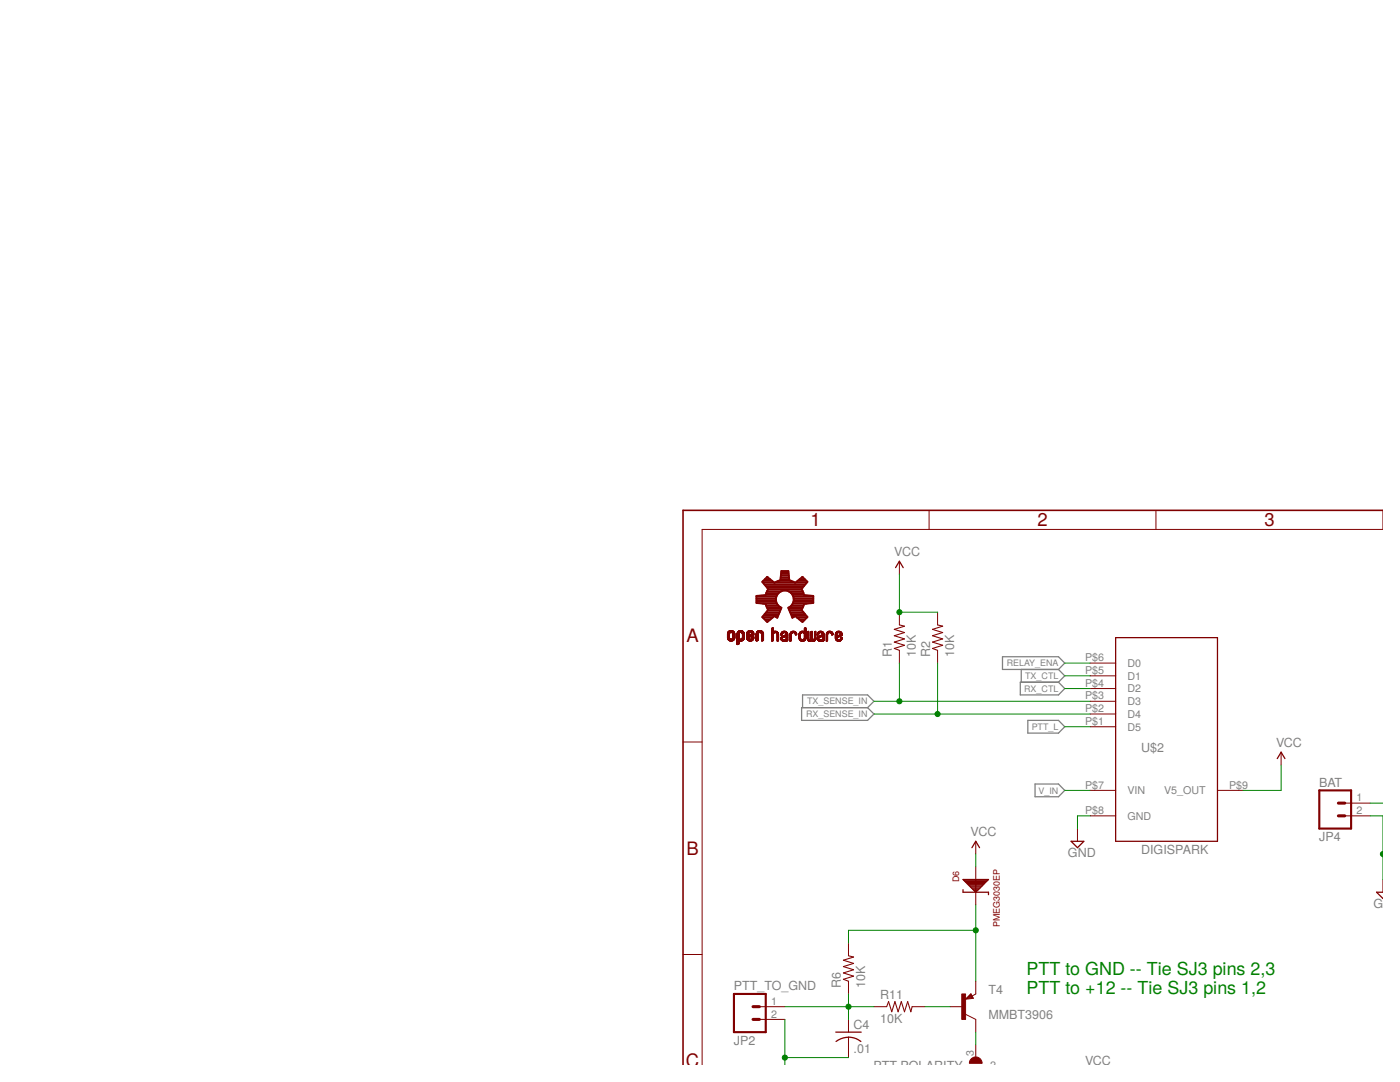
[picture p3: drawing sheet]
<svg xmlns="http://www.w3.org/2000/svg" width="279mm" height="216mm" viewBox="0 0 279 216" stroke-linecap="round" stroke-linejoin="round" font-family="sans-serif">
<path d="M200.1 131h11.1l1.3 1.3-1.3 1.3h-11.1zM203.6 136.1h7.6l1.3 1.3-1.3 1.3h-7.6zM203.8 133.6v2.5M211.2 133.6l1.3 1.3-1.3 1.2M160 141.2h13.1l1.3 1.3-1.3 1.2h-13.1zM160.2 141.2v-2.5h12.9l1.3 1.2-1.3 1.3M205.1 143.7h6.1l1.3 1.3-1.3 1.3h-6.1zM206.6 156.4h4.6l1.3 1.3-1.3 1.3h-4.6z" fill="none" stroke="#808080" stroke-width=".25"/>
<path d="M263.3 157.7h6.3v7.6h-6.3zM146.5 198.3h6.3v7.7h-6.3z" fill="none" stroke="#800000" stroke-width=".42"/>
<path d="M267.1 162.8h1.3M267.1 160.3h1.3M150.3 203.4h1.3M150.3 200.9h1.3" fill="none" stroke="#800000" stroke-width=".61"/>
<g fill="none" stroke="#800000" stroke-width=".2">
<path d="M179.5 112v2.5M185.4 101.8v3.8M230.7 101.8v3.8M276 105.6h-135.9v106.9M145.2 127.3h.4M145.2 127.2h.4M145.2 127.1h.4M145.2 127h.4M145.2 126.9h.4M145.2 126.8h.4M145.2 126.7h.4M145.2 126.6h.4"/>
<path d="M145.2 126.5h.4M145.2 126.4h.4M145.2 127.5h.6M145.2 127.4h.5M145.2 127.4h.4M145.2 126.3h.4M145.2 127.5h1.4M145.2 126.2h1.4M145.3 127.6h1.2M145.3 126.2h1.2M145.3 127.7h1.2M145.3 126.1h1.2"/>
<path d="M145.4 127.7h1.1M145.4 126h1.1M145.4 127.8h1M145.4 126h1M145.5 127.8h.8M145.5 125.9h.8M145.6 127.9h.7M145.7 127.9h.4M145.7 125.8h.4M145.7 126.3h-.5M145.8 126.2h-.6M146 126.2h.6"/>
<path d="M146.1 127.5h.5M146.1 126.3h.5M146.2 126.3h.4M146.2 127.4h.4M146.2 126.4h.4M146.2 127.3h.4M146.2 127.2h.4M146.2 127.1h.4M146.2 127h.4M146.2 126.9h.4M146.2 126.8h.4M146.2 126.7h.4"/>
<path d="M146.2 126.6h.4M146.2 126.5h.4M146.6 127.4h-.5M146.6 127.3h-.4M147.1 128.6h.2M147.1 128.5h.4M147.1 128.4h.4M147.1 128.3h.4M147.1 128.2h.4M147.1 128.1h.4M147.1 128h.4M147.1 127.5h1.4"/>
<path d="M147.1 127.5h.6M147.1 127.4h.5M147.1 127.4h.4M147.1 127.3h.4M147.1 127.2h.4M147.1 127.1h.4M147.1 127h.4M147.1 126.9h.4M147.1 126.8h.4M147.1 126.7h.4M147.1 126.6h.4M147.1 126.5h.4"/>
<path d="M147.1 126.4h.4M147.1 128.6h.1M147.1 126.3h.5M147.2 126.2h1.2M147.2 126.1h1.2M147.3 126h1.1M147.3 126h1M147.4 125.9h.9M147.4 125.9h.8M147.5 128.5h-.4M147.5 127.9h-.4M147.5 126.4h-.4"/>
<path d="M147.6 127.9h.4M147.6 125.8h.4M147.7 126.3h-.6M147.7 126.2h-.5M147.9 126.2h.6M148 127.5h.5M148 126.3h.5M148.1 126.3h.4M148.1 127.4h.4M148.1 126.4h.4M148.1 127.3h.4M148.1 127.9h-1"/>
<path d="M148.1 126.5h.4M148.2 127.2h.3M148.2 127.1h.3M148.2 127h.3M148.2 126.9h.3M148.2 126.8h.3M148.2 126.7h.3M148.2 126.6h.3M148.3 127.8h-1.2M148.3 127.7h-1.2M148.4 127.7h-1.3M148.4 127.6h-1.3"/>
<path d="M148.5 127.6h-1.4M148.5 126.2h-1.3M148.5 127.4h-.4M149 127.4h.5M149 127.4h.4M149 127.3h.4M149 127.2h.5M149 126.7h.4M149 126.6h.4M149 126.5h.4M149 126.4h.4M149 127.5h.6"/>
<path d="M149.1 127.5l1.3 .1M149.1 127.6h1.2M149.1 126.1l1.3 .1M149.1 127.7h1.2M149.1 126.1h1.2M149.2 126h1.1M149.2 127.7h1M149.2 127.8h1M149.3 126h.9M149.3 127.8h.9M149.3 125.9h.9M149.4 125.9h.7"/>
<path d="M149.4 126.6h-.4M149.4 127.9h.7M149.4 126.5h-.4M149.4 126.4h-.4M149.5 126.7h.9M149.5 126.3h-.5M149.5 127.9h.4M149.5 127.2h-.5M149.5 125.8h.4M149.6 126.3h-.6M149.6 126.2h-.5M149.6 126.7h.8"/>
<path d="M149.7 127.1h-.7M149.7 126.6h.7M149.8 126.6h.6M149.8 126.2h.6M149.9 127h-.9M149.9 127.5h.5M149.9 126.3h.5M150 127.4h.4M150 126.5h.4M150 126.3h.4M150 127h-1M150 126.4h.4"/>
<path d="M150 127.3h.4M150.1 127.3h.3M150.1 127.2h.3M150.1 127.1h.3M150.1 126.9h-1.1M150.2 126.9h-1.2M150.2 127.1h.2M150.3 127h.1M150.3 126.8l-1.3 .1M150.4 126.2h-1.3M150.4 126.8h-1.4M150.9 127.7h.4"/>
<path d="M150.9 127.6h.4M150.9 127.5h.4M150.9 127.4h.4M150.9 127.3h.4M150.9 127.2h.4M150.9 127.1h.4M150.9 127h.4M150.9 126.9h.4M150.9 126.8h.4M150.9 126.7h.4M150.9 126.6h.4M150.9 126.5h.4"/>
<path d="M150.9 127.9h.3M150.9 127.9h.1M151 126.2h1.3M151 126.1h1.2M151.1 126h1.1M151.2 126h.9M151.2 125.9h.9M151.3 127.8h-.4M151.3 125.9h.7M151.3 126.4h-.4M151.4 126.4h-.5M151.4 126.3h-.5"/>
<path d="M151.4 125.8h.4M151.5 126.3h-.6M151.5 126.2h-.5M151.8 126.2h.5M151.8 126.3h.5M151.9 126.3h.5M151.9 126.4h.5M152 126.4h.4M152 127.8h.4M152 127.7h.4M152 127.6h.4M152 127.5h.4"/>
<path d="M152 127.4h.4M152 127.3h.4M152 127.2h.4M152 127.1h.4M152 127h.4M152 126.9h.4M152 126.8h.4M152 126.7h.4M152 126.6h.4M152 126.5h.4M152 127.9h.1M152.2 127.9h-.2"/>
<path d="M152.3 127.8h-.3M154 127.8h.3M154 127.7h.3M154 127.6h.3M154 127.5h.3M154 127.4h.3M154 127.3h.3M154 127.2h.3M154 127.1h.3M154 127h.3M154 126.9h.3M154 126.8h.3"/>
<path d="M154 126.7h.3M154 126.6h.3M154 126.5h.3M154 126.4h.4M154 126.2h1.2M154 126.1l1.2 .1M154 126.1h1.1M154 126h1.1M154 126h.3M154 125.9h.3M154 125.8h.3M154 125.7h.3"/>
<path d="M154 125.6h.3M154 125.5h.3M154 125.4h.3M154.1 125.3h.2M154.2 125.3h.1M154.2 127.9h-.2M154.3 127.9h-.3M154.3 127.8h-.3M154.3 126.6h-.3M154.4 126.4h-.4M154.5 126.3h-.5M154.5 126h.5"/>
<path d="M154.6 126.3h-.6M154.7 125.9h.1M154.8 126.3h.5M154.9 126.3h.4M155 126.4h.3M155 126.4h.4M155.1 126.5h.3M155.1 127.8h.3M155.1 127.7h.3M155.1 127.6h.3M155.1 127.5h.3M155.1 127.4h.3"/>
<path d="M155.1 127.3h.3M155.1 127.2h.3M155.1 127.1h.3M155.1 127h.3M155.1 126.9h.3M155.1 126.8h.3M155.1 126.7h.3M155.1 126.6h.3M155.1 128h.1M155.3 127.9h-.2M155.3 126.2h-1.3M155.4 127.8h-.3"/>
<path d="M155.8 127.5l.4 .1M155.8 127.5h.3M155.8 127.4h.3M155.8 126.7h.2M155.8 126.7h.3M155.8 126.6h.3M155.9 127.6h.3M155.9 126.5h.2M155.9 127.7h.8M155.9 127.6h.4M155.9 126.5h.3M156 127.8h.7"/>
<path d="M156 126.2h1.1M156 126.2h1M156.1 127.9h.6M156.1 126.1h.9M156.1 126.6h-.3M156.1 127.4h-.3M156.1 126h.8M156.2 127.9h.5M156.2 127.3h-.4M156.2 126.4h-.3M156.2 127.3h-.3M156.2 126.9h1"/>
<path d="M156.3 128h.4M156.3 126.9h.9M156.3 126.3h-.4M156.3 126h.5M156.3 127.2h-.4M156.4 127.2h-.5M156.4 126.9h.8M156.4 128h.1M156.4 126.3h-.5M156.5 125.9h.1M156.5 126.8h.7M156.6 127.1h-.7"/>
<path d="M156.6 126.3h.5M156.6 127.1h-.6M156.7 126.7h.5M156.8 126.3h.3M156.8 127h-.8M156.8 126.4h.4M156.8 126.7h.4M156.9 126.6h.3M156.9 127h.3M156.9 126.5h.3M156.9 127.8h.3M156.9 127.7h.3"/>
<path d="M156.9 127.6h.3M156.9 127.5h.3M156.9 127.4h.3M156.9 127.3h.3M156.9 127.2h.3M156.9 127.1h.3M157.1 127.9h-.2M157.2 127.9h-.3M157.2 127h-1.1M157.6 127.8h.3M157.6 127.7h.3M157.6 127.6h.3"/>
<path d="M157.6 127.5h.3M157.6 127.4h.3M157.6 127.3h.3M157.6 127.2h.3M157.6 127.1h.3M157.6 127h.3M157.6 126.9h.3M157.6 126.8h.3M157.6 126.7h.3M157.6 126.6h.3M157.6 126.5h.4M157.7 128h.1"/>
<path d="M157.8 127.9h-.2M157.8 126.2h1.1M157.8 126.2h1M157.9 127.9h-.3M157.9 126.1h.9M157.9 127.8h-.3M157.9 126h.8M158 126.6h-.4M158 126.4h-.3M158.1 126.4h-.4M158.1 126h.5M158.1 126.3h-.4"/>
<path d="M158.2 126.3h-.5M158.3 125.9h.1M158.4 126.3h.5M158.6 126.3h.4M158.6 126.4h.4M158.7 126.4h.3M158.7 126.5h.3M158.7 126.6h.3M158.7 126.7h.2M158.9 126.2h-1.1M158.9 126.7h-.2M159.4 127.4h.3"/>
<path d="M159.4 127.3h.3M159.4 127.2h.3M159.4 127.1h.3M159.4 127h.3M159.4 126.9h.3M159.4 126.8h.3M159.4 126.7h.3M159.4 126.6h.3M159.5 127.4h.3M159.5 127.5l.4 .1M159.5 127.5h.3M159.5 126.5h.3"/>
<path d="M159.5 127.6h.4M159.5 127.6h.5M159.6 127.7h1.1M159.6 126.2h1.2M159.6 127.8h1M159.7 127.8h.9M159.7 126.1h1.1M159.8 127.9h.7M159.8 126.5h-.3M159.8 126h1M159.8 126.4h-.3M159.9 127.9h.5"/>
<path d="M159.9 126.4h-.4M159.9 126h.5M159.9 126.3h-.4M159.9 128h.4M160 126.3h-.5M160.1 128h.1M160.1 125.9h.1M160.2 126.3h.6M160.4 127.6h.4M160.4 126.3h.4M160.4 126.4h.4M160.5 127.5h.3"/>
<path d="M160.5 126.4h.3M160.5 127.4h.3M160.5 126.5h.3M160.5 127.3h.3M160.5 127.2h.3M160.5 127.1h.3M160.5 127h.3M160.5 126.9h.3M160.5 126.8h.3M160.5 126.7h.3M160.5 126.6h.3M160.5 126h.3"/>
<path d="M160.5 125.9h.3M160.5 125.8h.3M160.5 125.7h.3M160.5 125.6h.3M160.5 125.5h.3M160.5 125.4h.3M160.6 125.3h.2M160.7 125.3h.1M160.8 127.6h-.5M160.8 127.5l-.4 .1M160.8 126.2h-1.2M161.1 127.4h.3"/>
<path d="M161.1 127.3h.3M161.1 127.2h.3M161.1 127.1h.3M161.1 127h.3M161.1 126.9h.3M161.1 126.8h.3M161.1 126.7h.3M161.1 126.6h.3M161.1 126.5h.3M161.1 126.4h.3M161.1 126.3h.3M161.1 126.2h.3"/>
<path d="M161.1 126.1h.3M161.1 127.6h.4M161.1 127.5l.3 .1M161.1 127.5h.3M161.1 127.7h1.7M161.1 126h.3M161.2 127.7h1.5M161.2 127.8h1.5M161.3 127.9h1.3M161.3 126h.1M161.4 127.9h.5M161.4 128h.4"/>
<path d="M161.6 128h.1M161.7 127.6h.5M161.8 127.6h.4M161.8 127.6h.3M161.8 127.5h.3M161.8 127.4h.3M161.8 127.3h.3M161.8 127.2h.3M161.8 127.1h.3M161.8 127h.3M161.8 126.9h.3M161.8 126.8h.3"/>
<path d="M161.8 126.7h.3M161.8 126.6h.3M161.8 126.5h.3M161.8 126.4h.3M161.8 126.3h.3M161.8 126.2h.3M161.8 126.1h.3M161.9 126h.2M162 126h.1M162.1 127.9h.5M162.1 128h.4M162.4 127.6h.4"/>
<path d="M162.5 127.6h.3M162.5 127.5h.3M162.5 127.4h.3M162.5 127.3h.3M162.5 127.2h.3M162.5 127.1h.3M162.5 127h.3M162.5 126.9h.3M162.5 126.8h.3M162.5 126.7h.3M162.5 126.6h.3M162.5 126.5h.3"/>
<path d="M162.5 126.4h.3M162.5 126.3h.3M162.5 126.2h.3M162.5 126.1h.3M162.6 126h.2M162.7 126h.1M162.7 127.8h-1.5M163.1 127.5l.3 .1M163.1 127.5h.3M163.1 127.4h.3M163.1 127.6h.3M163.1 126.5h.3"/>
<path d="M163.1 127.6h.4M163.1 127.7h.8M163.2 127.7h.8M163.2 127.1h.7M163.2 127.8h.8M163.2 126.2h1.1M163.3 127.8h.7M163.3 126.2h1M163.3 126.7h-.2M163.3 127.9h.7M163.3 126.1h.9M163.4 126.6h-.3"/>
<path d="M163.4 127.9h.6M163.4 127.3h-.3M163.4 126h.7M163.4 126.4h-.3M163.5 126.9h.9M163.5 127.3h-.4M163.5 126.4h-.4M163.5 128h.4M163.5 126h.5M163.5 126.3h-.3M163.6 127.2h-.5M163.6 126.9h.8"/>
<path d="M163.7 126.3h-.5M163.7 125.9h.1M163.8 126.8h.6M163.8 127.1h-.6M163.9 126.3h.5M163.9 126.7h.5M164 126.3h.4M164 127h-.7M164.1 126.4h.3M164.1 126.7h.3M164.1 126.6h.3M164.1 126.5h.3"/>
<path d="M164.1 127h.3M164.2 127.8h.2M164.2 127.7h.2M164.2 127.6h.2M164.2 127.5h.2M164.2 127.4h.2M164.2 127.3h.2M164.2 127.2h.2M164.2 127.1h.2M164.2 128h.1M164.3 127.9h-.1M164.4 127.9h-.2"/>
<path d="M164.4 127.8h-.2M164.4 127h-1.1M164.9 127.8h.3M164.9 127.7h.3M164.9 127.6h.3M164.9 127.5h.3M164.9 127.4h.3M164.9 127.3h.3M164.9 127.2h.3M164.9 127.1h.3M164.9 127h.3M164.9 126.9h.3"/>
<path d="M164.9 126.8h.3M164.9 126.7h.3M164.9 126.6h.3M164.9 126.5h.3M165 128h.1M165 127.9h-.1M165 126.2h1.1M165.1 126.2h1M165.1 126.1h.9M165.2 127.9h-.3M165.2 126.6h-.3M165.2 126.5h-.3"/>
<path d="M165.2 126h.8M165.3 126.4h-.4M165.3 126h.5M165.4 126.3h-.4M165.5 126.3h-.5M165.5 125.9h.2M165.7 126.3h.5M165.8 126.3h.4M165.9 126.4h.3M165.9 126.5h.4M166 126.7h.1M166.2 126.2h-1.2"/>
<path d="M166.2 126.7h-.2M166.2 126.6h-.2M166.3 126.6h-.3M166.7 127.4h.3M166.7 127.3h.3M166.7 126.9h1.1M166.7 126.9h.3M166.7 126.8h.3M166.7 126.7h.3M166.7 126.6h.3M166.7 127.5h.4M166.7 126.5h.3"/>
<path d="M166.7 126.4h.4M166.8 127.6h.4M166.8 127.7h1.2M166.9 127.7h1M166.9 126.2h1M166.9 127.8h1M166.9 127.8h.9M167 126.1h.8M167 127.9h.8M167 126h.8M167 126.5h-.3M167 127.3h-.3"/>
<path d="M167.1 127.9h.6M167.1 126.4h-.3M167.1 126h.5M167.2 127.2h-.5M167.2 126.3h-.4M167.2 128h.4M167.3 127.2h-.6M167.3 126.3h-.5M167.3 125.9h.1M167.4 128h.1M167.4 126.8h.7M167.4 127.1h-.7"/>
<path d="M167.5 126.3h.5M167.6 127h-.9M167.6 126.7h.5M167.6 126.3h.4M167.6 127.6h.4M167.7 126.6h.4M167.7 126.4h.3M167.7 126.4h.4M167.7 127h-1M167.7 127.4h.4M167.7 126.5h.4M167.8 126.6h.3"/>
<path d="M167.8 126.5h.3M167.8 127.4h.3M167.8 127.3h.3M167.8 127.2h.3M167.9 126.9h-.8M168 127.2h.1M168 126.2h-1.2M168 127.6h-.4M168 126.8l-.8 .1M168 127.5l-.3 .1M168.1 127.5h-.4M168.1 126.7h-.7"/>
<path d="M179.5 122.2v2.5M179.5 129.8v2.5M187.1 122.2v2.5M187.1 129.8v2.5M217.6 132.3h5.1M217.6 134.9h5.1M217.6 137.4h5.1M217.6 139.9h5.1M136.3 148.1h3.8M217.6 157.7h5.1M217.6 142.5h5.1M217.6 145h5.1"/>
<path d="M243 157.7h5.1M255.7 150.1v2.5M194.7 167.9v2.5M194.7 173v7.6M215 165.3v2.6M217.6 162.8h5.1M268.4 160.3h5.1M268.4 162.8h5.1M136.3 190.5h3.8M169.3 188.2v2.5M169.3 195.8v2.5M193.8 198.3l.5 .9-1.6 .2z"/>
<path d="M194.7 195.8v2.5l-.7 .5M151.6 200.9h5M151.6 203.4h5M169.3 203.4v2.6M169.3 207v4M174.4 200.9h2.6M182 200.9h2.6M189.7 200.9h2.5M192.7 202.4l2 1v2.6M194.7 208.5v2.5"/>
</g>
<g fill="none" stroke="#800000" stroke-width=".25">
<path d="M178.7 113.3l.8-1.3 .8 1.3M222.7 127.2h20.3v40.7h-20.3zM254.9 151.4l.8-1.3 .7 1.3M192.2 177.5v.5h5.1v.5M192.2 175.5h5.1l-2.6 2.5zM192.3 175.6h4.8M192.6 175.9h4.3M192.8 176.1h3.9M193 176.3h3.4M193.2 176.5h3M193.5 176.8h2.5M193.7 177h2.1"/>
<path d="M193.9 177.2h1.7M194 169.1l.7-1.2 .8 1.2M194.1 177.4h1.2M194.4 177.7h.7M194.6 177.9h.3M213.8 167.9h2.5l-1.3 1.2zM276 178h-1.3l1.3 1.2M193.7 199h-.4l.4-.3 .3 .4-1 .1 .7-.7 .4 .6M166.8 206h5.1M166.9 207.8a4 4 0 0 1 4.9 0"/>
</g>
<path d="M179.5 124.7l1 .2-2 .7 2 .6-2 .7 2 .6-2 .6 2 .7-2 .6 1 .4M187.1 124.7l1 .2-2 .7 2 .6-2 .7 2 .6-2 .6 2 .7-2 .6 1 .4M169.3 190.7l1 .3-2 .6 2 .6-2 .7 2 .6-2 .6 2 .7-2 .6 1 .4M177 200.9l.3-1 .7 2 .6-2 .6 2 .7-2 .6 2 .6-2 .7 2 .2-1" fill="none" stroke="#800000" stroke-width=".21"/>
<path d="M193.9 211.2a1.27 1.27 0 0 1 1.4-.2 1.27 1.27 0 0 1 .7 1.2h-2.5v-.5z" fill-rule="evenodd" fill="#800000" stroke="#800000" stroke-width=".2"/>
<path d="M276 101.8h-139.7v110.7" fill="none" stroke="#800000" stroke-width=".32"/>
<path d="M191.9 198.3h.8v5.1h-.8z" fill="#800000" stroke="#800000" stroke-width=".2"/>
<g fill="none" stroke="#800000" stroke-width=".38">
<path d="M151 119.7h3.9M151 119.4h3.9M151 119h3.9M152.3 116.2h2.2M152.3 115.9h1.8M152.5 116.6h8.2M152.7 115.5h.9M152.8 118.7h2.3M152.8 116.9h7.6M152.9 118.3h2.5M152.9 118.3l-.1 .4-1.8 .2v1.4l1.8 .2 .5 1.2-1.2 1.4 1 1 1.5-1.2 .5 .4M153 115.2h.2"/>
<path d="M153.1 118h2.8M153.1 117.3h7M153.2 117.6h6.8M154.6 116.2h4.1M154.9 119a1.76 1.76 0 0 0 1.1 2.3l-.9 2M155.3 115.9h2.6M155.8 115.5h1.7M155.8 115.2h1.7M155.9 114.9h1.5M155.9 114.5h1.5M155.9 118l-.5 .3-.5 .7M155.9 118l1.2-.1 .8 .4"/>
<path d="M155.9 114.2h1.5M157.4 118h2.8M157.9 118.3l.4 .8M157.9 118.3h2.5M157.9 115.9l.8 .4 1.4-1.2 1 1-1.1 1.4 .3 .8M157.9 115.9l-.4-.1-.2-1.9h-1.4l-.2 1.9-1.1 .5-1.5-1.2-1 1 1.2 1.4-.4 .8M158.2 118.7h2.2M158.3 119.1a1.82 1.82 0 0 1-.7 2M158.3 119h4M158.4 119.4h3.9M158.4 119.7h3.9M158.7 116.2h2.3"/>
<path d="M159.2 115.9h1.7M159.6 115.5h1M160 115.2h.2M160.3 118.3l.2 .4 1.8 .2v1.4l-1.8 .2-.5 1.2 1.1 1.4-1 1-1.4-1.2-.6 .4M151 120.1h3.9M152.2 123.2h2M152.3 120.4h2.7M152.3 122.9h3M152.6 123.6h1.2M152.6 122.5h2.8M152.9 120.8h2.4M152.9 122.2h2.7"/>
<path d="M152.9 123.9h.4M153 121.1h2.7M153.2 121.8h2.5M153.2 121.5h2.7M155.1 123.2h.1M157.4 121.5h2.7M157.5 121.8h2.6M157.6 121.1h2.7M157.6 121.1l-.3 .2 .8 2M157.7 122.2h2.7M157.8 122.5h2.9M158 120.8h2.4"/>
<path d="M158 122.9h2.9M158.1 123.2h.1M158.2 120.4h2.8M158.3 120.1h4M159.1 123.2h1.9M159.5 123.6h1.2M159.9 123.9h.4"/>
</g>
<g fill="none" stroke="#008000" stroke-width=".2">
<path d="M179.5 114.5v7.7h7.6M174.4 139.9h43.2M179.5 132.3v7.6M187.1 132.3v10.2M212.5 132.3h5.1M212.5 134.9h5.1M212.5 137.4h5.1M174.4 142.5h43.2M212.5 157.7h5.1M212.5 145h5.1M255.7 152.6v5.1h-7.6M194.7 170.4v2.6"/>
<path d="M217.6 162.8h-2.6v2.5M273.5 162.8h2.5M273.5 160.3h2.5M169.3 198.3v5.1M194.7 180.6v15.2M194.7 185.6h-25.4v2.6M156.6 203.4v9.1M156.6 211h12.7M156.6 200.9h17.8M184.6 200.9h5.1M194.7 206v2.5"/>
</g>
<g fill="#008000" stroke="#008000" stroke-width=".2">
<path d="M275.7 170l.3-.1v1a.51 .51 0 0 1-.5-.4 .51 .51 0 0 1 .2-.5z" fill-rule="evenodd"/>
<circle cx="156.6" cy="211" r=".51"/>
<circle cx="179.5" cy="122.2" r=".51"/>
<circle cx="179.5" cy="139.9" r=".51"/>
<circle cx="187.1" cy="142.5" r=".51"/>
<circle cx="169.3" cy="200.9" r=".51"/>
<circle cx="194.7" cy="185.6" r=".51"/>
</g>
<g font-size="3.7" fill="#800000">
<text x="161.8" y="105">1</text>
<text x="207" y="105">2</text>
<text x="252.3" y="105">3</text>
<text x="137" y="128.1">A</text>
<text x="137" y="170.6">B</text>
<text x="136.9" y="213">C</text>
</g>
<g font-size="3.6" fill="#008000">
<text x="204.9" y="194.5">PTT to GND -- Tie SJ3 pins 2,3</text>
<text x="204.9" y="198.3">PTT to +12 -- Tie SJ3 pins 1,2</text>
</g>
<g font-size="2.5" fill="#808080">
<text x="178.5" y="111">VCC</text>
<text x="178" y="131" transform="rotate(-90 178 131)">R1</text>
<text x="182.8" y="131" transform="rotate(-90 182.8 131)">10K</text>
<text x="185.6" y="131" transform="rotate(-90 185.6 131)">R2</text>
<text x="190.4" y="131" transform="rotate(-90 190.4 131)">10K</text>
<text x="254.7" y="149.1">VCC</text>
<text x="227.7" y="150.1">U$2</text>
<text x="263.3" y="156.9">BAT</text>
<text x="193.7" y="166.8">VCC</text>
<text x="263.3" y="167.9">JP4</text>
<text x="213.1" y="171">GND</text>
<text x="227.7" y="170.4">DIGISPARK</text>
<text x="274.1" y="181.2">GND</text>
<text x="146.5" y="197.6">PTT_TO_GND</text>
<text x="167.8" y="197.1" transform="rotate(-90 167.8 197.1)">R6</text>
<text x="172.6" y="197.1" transform="rotate(-90 172.6 197.1)">10K</text>
<text x="175.7" y="199.4">R11</text>
<text x="197.3" y="203.4">MMBT3906</text>
<text x="197.3" y="198.3">T4</text>
<text x="146.5" y="208.5">JP2</text>
<text x="170.3" y="205.3">C4</text>
<text x="175.7" y="204.2">10K</text>
<text x="170.3" y="210.1">.01</text>
<text x="174.3" y="213.4">PTT POLARITY</text>
<text x="216.6" y="212.6">VCC</text>
</g>
<g font-size="2.1" fill="#808080">
<text x="216.5" y="132">P$6</text>
<text x="216.5" y="134.5">P$5</text>
<text x="216.5" y="137">P$4</text>
<text x="225" y="133.1">D0</text>
<text x="225" y="135.6">D1</text>
<text x="216.5" y="139.6">P$3</text>
<text x="216.5" y="142.1">P$2</text>
<text x="225" y="138.2">D2</text>
<text x="225" y="140.7">D3</text>
<text x="225" y="143.2">D4</text>
<text x="216.5" y="144.7">P$1</text>
<text x="225" y="145.8">D5</text>
<text x="216.5" y="157.4">P$7</text>
<text x="225" y="158.5">VIN</text>
<text x="232.3" y="158.5">V5_OUT</text>
<text x="245.3" y="157.4">P$9</text>
<text x="270.7" y="159.9">1</text>
<text x="216.5" y="162.4">P$8</text>
<text x="225" y="163.5">GND</text>
<text x="270.7" y="162.4">2</text>
<text x="153.9" y="200.5">1</text>
<text x="153.9" y="203.1">2</text>
<text x="194.4" y="210.7" transform="rotate(-90 194.4 210.7)">3</text>
<text x="197.6" y="213.2">2</text>
</g>
<g font-size="1.8" fill="#808080">
<text x="200.9" y="132.9">RELAY_ENA</text>
<text x="204.6" y="135.5">TX_CTL</text>
<text x="160.9" y="143.1">RX_SENSE_IN</text>
<text x="161.1" y="140.6">TX_SENSE_IN</text>
<text x="204.4" y="138">RX_CTL</text>
<text x="205.9" y="145.6">PTT_L</text>
<text x="207.3" y="158.3">V_IN</text>
</g>
<g font-size="1.8" fill="#800000">
<text x="191.4" y="176" transform="rotate(-90 191.4 176)">D6</text>
<text x="199.6" y="185" transform="rotate(-90 199.6 185)">PMEG3030EP</text>
</g>
</svg>
